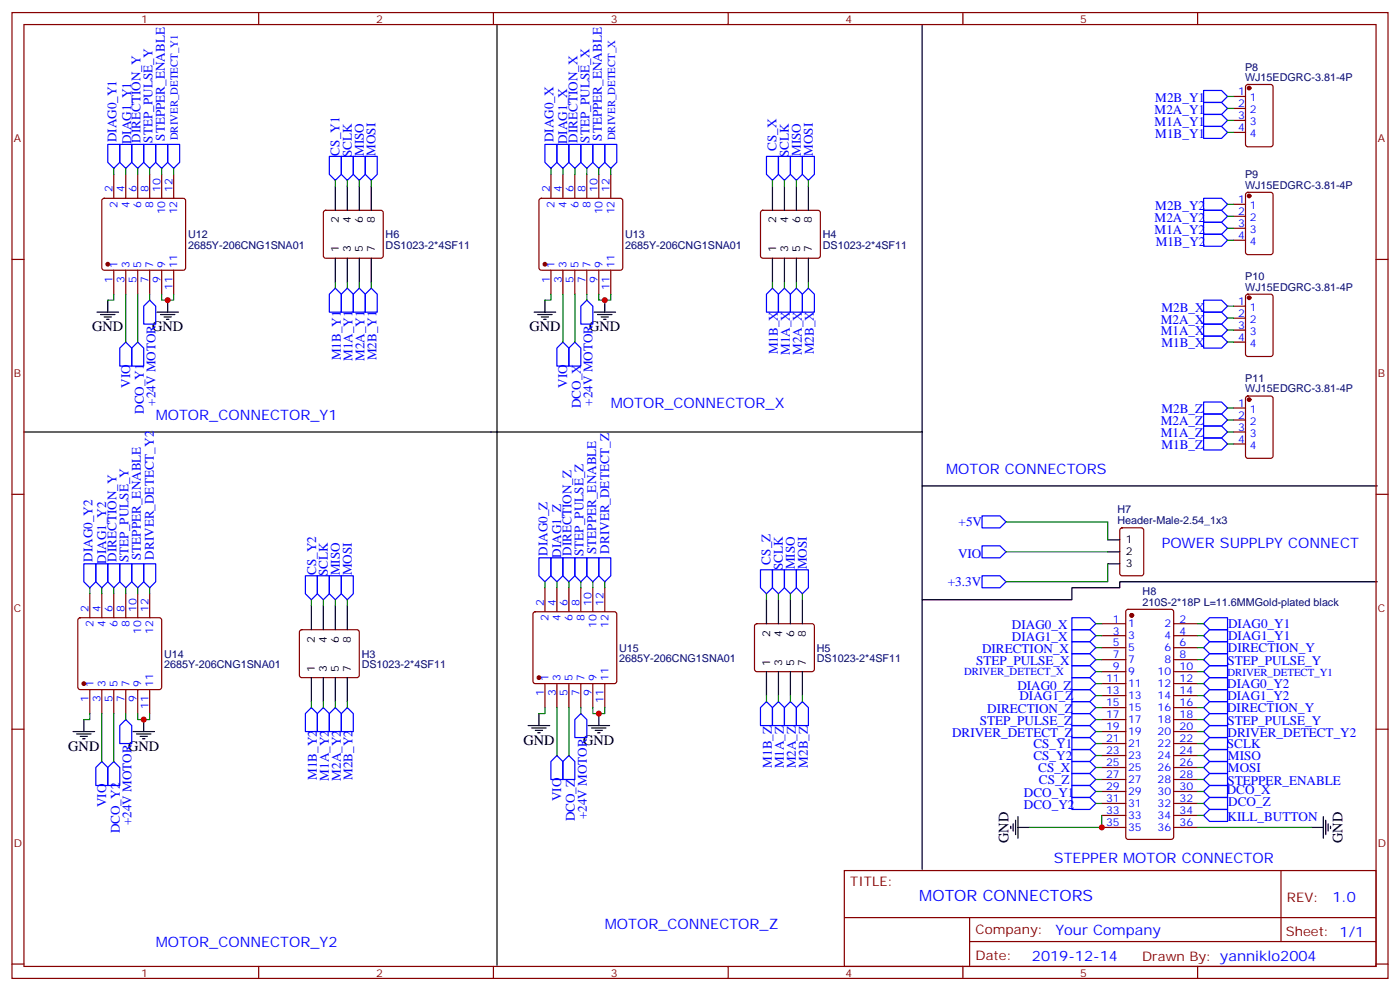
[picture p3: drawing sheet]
<svg xmlns="http://www.w3.org/2000/svg" width="412mm" height="292mm" viewBox="0 0 412 292" stroke-linecap="round" stroke-linejoin="round" font-family="sans-serif">
<g fill="none" stroke="#000" stroke-width=".35">
<path d="M146.4 7.2v277M271.6 7.2v120h-264.5M98.8 54.9v7M102.3 54.9v7M105.8 54.9v7M109.4 54.9v7M227.5 54.9v7M231.1 54.9v7M234.6 54.9v7M238.1 54.9v7M98.8 76v7.1M102.3 76v7.1"/>
<path d="M105.8 76v7.1M109.4 76v7.1M227.5 76v7.1M231.1 76v7.1M234.6 76v7.1M238.1 76v7.1M28.6 91.9h6.3M29.6 92.6h4.3M30.7 93.3h2.1M31.4 94h.7M31.7 88.4v3.5M46.2 91.9h6.4"/>
<path d="M47.3 92.6h4.2M48.3 93.3h2.1M49 94h.7M49.4 88.4v3.5M157.3 91.9h6.4M158.4 92.6h4.2M159.5 93.3h2.1M160.2 94h.7M160.5 88.4v3.5M175 91.9h6.3M176 92.6h4.3M177.1 93.3h2.1"/>
<path d="M177.8 94h.7M178.2 88.4v3.5M271.6 127.2v128.7M271.6 143.1h134.1M326.3 158.9h3.5M91.7 178.3v7.1M95.2 178.3v7.1M98.8 178.3v7.1M102.3 178.3v7.1M225.8 176.6v7M229.3 176.6v7M232.8 176.6v7"/>
<path d="M236.4 176.6v7M326.3 166h3.5M326.3 162.5h3.5M405.7 171.3h-75.9v1.7h-14.1v3.6h-44.1M91.7 199.5v7.1M95.2 199.5v7.1M98.8 199.5v7.1M102.3 199.5v7.1M225.8 197.7v7.1M229.3 197.7v7.1M232.8 197.7v7.1M236.4 197.7v7.1"/>
<path d="M21.5 215.4h6.4M22.6 216.1h4.2M23.6 216.8h2.2M24.3 217.5h.7M24.7 211.8v3.6M39.2 215.4h6.3M40.2 216.1h4.2M41.3 216.8h2.1M42 217.5h.7M42.3 211.8v3.6M155.6 213.6h6.3M156.6 214.3h4.3"/>
<path d="M157.7 215h2.1M158.4 215.7h.7M158.7 210.1v3.5M173.2 213.6h6.4M174.3 214.3h4.2M175.3 215h2.1M176 215.7h.7M176.4 210.1v3.5M297.7 243.2v.7M298.4 242.5v2.2M299.2 241.5v4.2M299.9 243.6h3.5"/>
<path d="M299.9 240.4v6.4M386.3 243.6h3.5M389.8 240.4v6.4M390.5 241.5v4.2M391.2 242.5v2.2M391.9 243.2v.7"/>
</g>
<g fill="none" stroke="#870000" stroke-width=".35">
<path d="M3.5 3.7h405.4v284.3h-405.4zM7.1 7.2h398.2v277.3h-398.2zM76.2 3.7v3.5M145.3 3.7v3.5M214.5 3.7v3.5M283.6 3.7v3.5M352.8 3.7v3.5M363.4 28.4h3.5M363.4 31.9h3.5M363.4 35.5h3.5M363.4 39h3.5M367.1 25.1l.5-.2h6.7l.6 .4 .1 17.2-.5 .7h-6.9l-.7-.4v-17.2z"/>
<path d="M30.2 58.6l.5-.2h23.3l.5 .2 .2 .5v19.7l-.3 .5-.4 .3h-23.3l-.5-.3-.2-.5v-19.7zM33.5 51.3v7.1M37 51.3v7.1M40.6 51.3v7.1M44.1 51.3v7.1M47.6 51.3v7.1M51.2 51.3v7.1M159 58.6l.5-.2h23.2l.5 .2 .2 .5v19.7l-.2 .5-.5 .3h-23.2l-.5-.3-.3-.5v-19.7zM162.3 51.3v7.1M165.8 51.3v7.1M169.3 51.3v7.1M172.9 51.3v7.1"/>
<path d="M176.4 51.3v7.1M179.9 51.3v7.1M367.1 56.8l.5-.2h6.7l.6 .5 .1 17.2-.5 .6-6.9 .1-.7-.5v-17.2zM3.5 76.4h3.6M33.5 79.6v7M37 79.6v7M40.6 79.6v7M44.1 79.6v7M47.6 79.6v7M51.2 79.6v7M95.5 62.1l.5-.2h16.2l.5 .2 .2 .5v12.7l-.2 .5-.5 .2h-16.2l-.5-.2-.3-.5v-12.7zM162.3 79.6v7"/>
<path d="M165.8 79.6v7M169.3 79.6v7M172.9 79.6v7M176.4 79.6v7M179.9 79.6v7M224.2 62.1l.5-.2h16.2l.5 .2 .3 .5v12.7l-.3 .5-.5 .2h-16.2l-.5-.2-.2-.5v-12.7zM363.4 60.1h3.5M363.4 63.7h3.5M363.4 67.2h3.5M363.4 70.7h3.5M405.3 76.4h3.6M363.4 90.1h3.5"/>
<path d="M363.4 93.7h3.5M363.4 97.2h3.5M367.1 86.8l.5-.2h6.7l.6 .4 .1 17.2-.5 .7-6.9 .1-.7-.5v-17.2zM363.4 100.7h3.5M367.1 116.8l.5-.2h6.7l.6 .4 .1 17.2-.5 .7h-6.9l-.7-.4v-17.2zM363.4 120.1h3.5M363.4 123.6h3.5M363.4 127.2h3.5M363.4 130.7h3.5M3.5 145.5h3.6M330.1 155.6l.5-.2h5.6l.6 .4 .1 13-.5 .7h-5.8l-.7-.5-.1-12.9zM405.3 145.5h3.6"/>
<path d="M26.5 174.8v7.1M30 174.8v7.1M33.5 174.8v7.1M37 174.8v7.1M40.6 174.8v7.1M44.1 174.8v7.1M160.5 173v7.1M164 173v7.1M167.6 173v7.1M171.1 173v7.1M174.6 173v7.1M178.2 173v7.1"/>
<path d="M331.8 179.6l.5-.2h12.7l.5 .2 .2 .5v66.3l-.2 .5-.5 .2h-12.7l-.5-.2-.2-.5v-66.3zM23.2 182.1l.4-.2h23.3l.5 .2 .2 .5v19.7l-.2 .5-.5 .2h-23.3l-.5-.2-.2-.5v-19.7zM88.4 185.6l.5-.2h16.2l.5 .2 .2 .5v12.7l-.2 .5-.5 .2h-16.2l-.5-.2-.2-.5v-12.7zM157.2 180.3l.5-.2h23.3l.5 .2 .2 .5v19.8l-.3 .5-.4 .2h-23.3l-.5-.3-.2-.4v-19.8zM222.5 183.8l.5-.2h16.2l.5 .2 .2 .5v12.7l-.2 .5-.5 .2h-16.2l-.5-.2-.3-.5v-12.7zM324.6 183.6h7M324.6 187.1h7M324.6 190.7h7M324.6 194.2h7M324.6 197.7h7M345.7 183.6h7.1M345.7 187.1h7.1"/>
<path d="M345.7 190.7h7.1M345.7 194.2h7.1M345.7 197.7h7.1M3.5 214.7h3.6M26.5 203v7.1M30 203v7.1M33.5 203v7.1M37 203v7.1M40.6 203v7.1M44.1 203v7.1M160.5 201.3v7M164 201.3v7"/>
<path d="M167.6 201.3v7M171.1 201.3v7M174.6 201.3v7M178.2 201.3v7M324.6 201.3h7M324.6 204.8h7M324.6 208.3h7M324.6 211.8h7M324.6 215.4h7M324.6 218.9h7M345.7 201.3h7.1M345.7 204.8h7.1"/>
<path d="M345.7 208.3h7.1M345.7 211.8h7.1M345.7 215.4h7.1M345.7 218.9h7.1M405.3 214.7h3.6M324.6 222.4h7M324.6 226h7M324.6 229.5h7M324.6 233h7M324.6 236.5h7M345.7 222.4h7.1M345.7 226h7.1"/>
<path d="M345.7 229.5h7.1M345.7 233h7.1M345.7 236.5h7.1M248.7 256.3h156.6v28.2h-156.6zM324.6 240.1h7M324.6 243.6h7M345.7 240.1h7.1M345.7 243.6h7.1M377.3 256.3v20.9M248.7 270.1h156.5M285.6 277.2h119.6M285.6 270.1v14.2"/>
<path d="M3.5 283.8h3.6M76.2 284.5v3.5M145.3 284.5v3.5M214.5 284.5v3.5M283.6 284.5v3.5M352.8 284.5v3.5M405.3 283.8h3.6"/>
</g>
<g fill="#870000" stroke="#870000" stroke-width=".35">
<circle cx="158.7" cy="199.5" r=".53"/>
<circle cx="24.7" cy="201.3" r=".53"/>
<circle cx="160.5" cy="77.8" r=".53"/>
<circle cx="31.7" cy="77.8" r=".53"/>
<circle cx="367.9" cy="117.7" r=".53"/>
<circle cx="367.9" cy="87.7" r=".53"/>
<circle cx="367.9" cy="57.7" r=".53"/>
<circle cx="367.9" cy="25.9" r=".53"/>
<circle cx="333.4" cy="181.2" r=".53"/>
</g>
<g fill="none" stroke="#00f" stroke-width=".35">
<path d="M354.5 26.6h5.3l1.8 1.8-1.8 1.8h-5.3zM354.5 30.2h5.3l1.8 1.7-1.8 1.8h-5.3zM354.5 33.7h5.3l1.8 1.8-1.8 1.7h-5.3zM354.5 37.2h5.3l1.8 1.8-1.8 1.7h-5.3zM31.7 42.5h3.6v5.3l-1.8 1.8-1.8-1.8zM35.3 42.5h3.5v5.3l-1.8 1.8-1.7-1.8zM38.8 42.5h3.5v5.3l-1.7 1.8-1.8-1.8zM42.3 42.5h3.6v5.3l-1.8 1.8-1.8-1.8zM45.9 42.5h3.5v5.3l-1.8 1.8-1.7-1.8zM49.4 42.5h3.5v5.3l-1.7 1.8-1.8-1.8zM97 46h3.5v5.3l-1.7 1.8-1.8-1.8zM100.5 46h3.6v5.3l-1.8 1.8-1.8-1.8z"/>
<path d="M104.1 46h3.5v5.3l-1.8 1.8-1.7-1.8zM107.6 46h3.5v5.3l-1.7 1.8-1.8-1.8zM160.5 42.5h3.5v5.3l-1.7 1.8-1.8-1.8zM164 42.5h3.6v5.3l-1.8 1.8-1.8-1.8zM167.6 42.5h3.5v5.3l-1.8 1.8-1.7-1.8zM171.1 42.5h3.5v5.3l-1.7 1.8-1.8-1.8zM174.6 42.5h3.6v5.3l-1.8 1.8-1.8-1.8zM178.2 42.5h3.5v5.3l-1.8 1.8-1.7-1.8zM225.8 46h3.5v5.3l-1.8 1.8-1.7-1.8zM229.3 46h3.5v5.3l-1.7 1.8-1.8-1.8zM232.8 46h3.6v5.3l-1.8 1.8-1.8-1.8zM236.4 46h3.5v5.3l-1.8 1.8-1.7-1.8z"/>
<path d="M354.5 58.4h5.3l1.8 1.7-1.8 1.8h-5.3zM354.5 69h5.3l1.8 1.7-1.8 1.8h-5.3zM354.5 65.4h5.3l1.8 1.8-1.8 1.8h-5.3zM354.5 61.9h5.3l1.8 1.8-1.8 1.7h-5.3zM44.1 88.4l1.8 1.7v5.3h-3.6v-5.3zM98.8 84.8l1.7 1.8v5.3h-3.5v-5.3zM102.3 84.8l1.8 1.8v5.3h-3.6v-5.3zM105.8 84.8l1.8 1.8v5.3h-3.5v-5.3zM109.4 84.8l1.7 1.8v5.3h-3.5v-5.3zM172.9 88.4l1.7 1.7v5.3h-3.5v-5.3zM227.5 84.8l1.8 1.8v5.3h-3.5v-5.3zM231.1 84.8l1.7 1.8v5.3h-3.5v-5.3z"/>
<path d="M234.6 84.8l1.8 1.8v5.3h-3.6v-5.3zM238.1 84.8l1.8 1.8v5.3h-3.5v-5.3zM354.5 99h5.3l1.8 1.7-1.8 1.8h-5.3zM354.5 95.4h5.3l1.8 1.8-1.8 1.8h-5.3zM354.5 91.9h5.3l1.8 1.8-1.8 1.7h-5.3zM354.5 88.4h5.3l1.8 1.7-1.8 1.8h-5.3zM37 100.7l1.8 1.8v5.3h-3.5v-5.3zM38.8 102.5l1.8-1.8 1.7 1.8v5.3h-3.5zM165.8 100.7l1.8 1.8v5.3h-3.6v-5.3zM169.3 100.7l1.8 1.8v5.3h-3.5v-5.3zM354.5 118.4h5.3l1.8 1.7-1.8 1.8h-5.3zM354.5 121.9h5.3l1.8 1.7-1.8 1.8h-5.3z"/>
<path d="M354.5 125.4h5.3l1.8 1.8-1.8 1.7h-5.3zM354.5 128.9h5.3l1.8 1.8-1.8 1.8h-5.3zM289.3 151.9h5.3l1.7 1.7-1.7 1.8h-5.3zM24.7 166h3.5v5.3l-1.7 1.7-1.8-1.7zM28.2 166h3.5v5.3l-1.7 1.7-1.8-1.7zM31.7 166h3.6v5.3l-1.8 1.7-1.8-1.7zM35.3 166h3.5v5.3l-1.8 1.7-1.7-1.7zM38.8 166h3.5v5.3l-1.7 1.7-1.8-1.7zM42.3 166h3.6v5.3l-1.8 1.7-1.8-1.7zM90 169.5h3.5v5.3l-1.8 1.8-1.7-1.8zM93.5 169.5h3.5v5.3l-1.8 1.8-1.7-1.8zM97 169.5h3.5v5.3l-1.7 1.8-1.8-1.8z"/>
<path d="M100.5 169.5h3.6v5.3l-1.8 1.8-1.8-1.8zM158.7 164.2h3.6v5.3l-1.8 1.8-1.8-1.8zM162.3 164.2h3.5v5.3l-1.8 1.8-1.7-1.8zM165.8 164.2h3.5v5.3l-1.7 1.8-1.8-1.8zM169.3 164.2h3.6v5.3l-1.8 1.8-1.8-1.8zM172.9 164.2h3.5v5.3l-1.8 1.8-1.7-1.8zM176.4 164.2h3.5v5.3l-1.7 1.8-1.8-1.8zM224 167.7h3.5v5.3l-1.7 1.8-1.8-1.8zM227.5 167.7h3.6v5.3l-1.8 1.8-1.8-1.8zM231.1 167.7h3.5v5.3l-1.8 1.8-1.7-1.8zM234.6 167.7h3.5v5.3l-1.7 1.8-1.8-1.8zM289.3 160.7h5.3l1.7 1.8-1.7 1.7h-5.3z"/>
<path d="M289.3 169.5h5.3l1.7 1.8-1.7 1.7h-5.3zM315.7 181.9h5.3l1.8 1.7-1.8 1.8h-5.3zM315.7 188.9h5.3l1.8 1.8-1.8 1.7h-5.3zM315.7 185.4h5.3l1.8 1.7-1.8 1.8h-5.3zM315.7 192.4h5.3l1.8 1.8-1.8 1.8h-5.3zM315.7 196h5.3l1.8 1.7-1.8 1.8h-5.3zM315.7 199.5h5.3l1.8 1.8-1.8 1.7h-5.3zM354.5 183.6l1.8-1.7h5.3v3.5h-5.3zM354.5 190.7l1.8-1.8h5.3v3.5h-5.3zM354.5 194.2l1.8-1.8h5.3v3.6h-5.3zM354.5 187.1l1.8-1.7h5.3v3.5h-5.3zM354.5 197.7l1.8-1.7h5.3v3.5h-5.3z"/>
<path d="M35.3 213.6l1.7-1.8 1.8 1.8v5.3h-3.5zM91.7 208.3l1.8 1.8v5.3h-3.5v-5.3zM95.2 208.3l1.8 1.8v5.3h-3.5v-5.3zM98.8 208.3l1.7 1.8v5.3h-3.5v-5.3zM102.3 208.3l1.8 1.8v5.3h-3.6v-5.3zM171.1 210.1l1.8 1.7v5.3h-3.6v-5.3zM225.8 206.6l1.7 1.7v5.3h-3.5v-5.3zM229.3 206.6l1.8 1.7v5.3h-3.6v-5.3zM232.8 206.6l1.8 1.7v5.3h-3.5v-5.3zM236.4 206.6l1.7 1.7v5.3h-3.5v-5.3zM315.7 203h5.3l1.8 1.8-1.8 1.8h-5.3zM315.7 206.6h5.3l1.8 1.7-1.8 1.8h-5.3z"/>
<path d="M315.7 210.1h5.3l1.8 1.7-1.8 1.8h-5.3zM315.7 213.6h5.3l1.8 1.8-1.8 1.7h-5.3zM315.7 217.1h5.3l1.8 1.8-1.8 1.8h-5.3zM354.5 201.3l1.8-1.8h5.3v3.5h-5.3zM354.5 204.8l1.8-1.8h5.3v3.6h-5.3zM354.5 208.3l1.8-1.7h5.3v3.5h-5.3zM354.5 211.8l1.8-1.7h5.3v3.5h-5.3zM354.5 215.4l1.8-1.8h5.3v3.5h-5.3zM354.5 218.9l1.8-1.8h5.3v3.6h-5.3zM30 224.2l1.7 1.8v5.2h-3.5v-5.2zM33.5 224.2l1.8 1.8v5.2h-3.6v-5.2zM164 222.4l1.8 1.8v5.3h-3.5v-5.3z"/>
<path d="M167.6 222.4l1.7 1.8v5.3h-3.5v-5.3zM315.7 220.7h5.3l1.8 1.7-1.8 1.8h-5.3zM315.7 224.2h5.3l1.8 1.8-1.8 1.7h-5.3zM315.7 227.7h5.3l1.8 1.8-1.8 1.7h-5.3zM315.7 231.2h5.3l1.8 1.8-1.8 1.8h-5.3zM315.7 234.8h5.3l1.8 1.7-1.8 1.8h-5.3zM354.5 229.5l1.8-1.8h5.3v3.5h-5.3zM354.5 222.4l1.8-1.7h5.3v3.5h-5.3zM354.5 226l1.8-1.8h5.3v3.5h-5.3zM354.5 233l1.8-1.8h5.3v3.6h-5.3zM354.5 236.5l1.8-1.7h5.3v3.5h-5.3zM354.5 240.1l1.8-1.8h5.3v3.5h-5.3z"/>
</g>
<g fill="none" stroke="#008700" stroke-width=".35">
<path d="M361.6 35.5h1.8M361.6 39h1.8M361.6 28.4h1.8M361.6 31.9h1.8M33.5 49.6v1.7M37 49.6v1.7M40.6 49.6v1.7M44.1 49.6v1.7M47.6 49.6v1.7M51.2 49.6v1.7M98.8 53.1v1.8M102.3 53.1v1.8"/>
<path d="M105.8 53.1v1.8M109.4 53.1v1.8M162.3 49.6v1.7M165.8 49.6v1.7M169.3 49.6v1.7M172.9 49.6v1.7M176.4 49.6v1.7M179.9 49.6v1.7M227.5 53.1v1.8M231.1 53.1v1.8M234.6 53.1v1.8M238.1 53.1v1.8"/>
<path d="M361.6 67.2h1.8M361.6 70.7h1.8M361.6 60.1h1.8M361.6 63.7h1.8M33.5 86.6v1.8h-1.8M37 86.6v14.1M40.6 86.6v14.1M44.1 86.6v1.8M47.6 86.6v1.8h3.6v-1.8M98.8 83.1v1.7M102.3 83.1v1.7M105.8 83.1v1.7"/>
<path d="M109.4 83.1v1.7M162.3 86.6v1.8h-1.8M165.8 86.6v14.1M169.3 86.6v14.1M172.9 86.6v1.8M176.4 86.6v1.8h3.5v-1.8M227.5 83.1v1.7M231.1 83.1v1.7M234.6 83.1v1.7M238.1 83.1v1.7M361.6 97.2h1.8M361.6 90.1h1.8"/>
<path d="M361.6 93.7h1.8M361.6 100.7h1.8M361.6 127.2h1.8M361.6 130.7h1.8M361.6 120.1h1.8M361.6 123.6h1.8M296.3 153.6h30v5.3M26.5 173v1.8M30 173v1.8M33.5 173v1.8M37 173v1.8M40.6 173v1.8"/>
<path d="M44.1 173v1.8M91.7 176.6v1.7M95.2 176.6v1.7M98.8 176.6v1.7M102.3 176.6v1.7M160.5 171.3v1.7M164 171.3v1.7M167.6 171.3v1.7M171.1 171.3v1.7M174.6 171.3v1.7M178.2 171.3v1.7M225.8 174.8v1.8"/>
<path d="M229.3 174.8v1.8M232.8 174.8v1.8M236.4 174.8v1.8M296.3 162.5h30M326.3 166v5.3h-30M322.8 187.1h1.8M322.8 194.2h1.8M322.8 190.7h1.8M322.8 183.6h1.8M322.8 197.7h1.8M352.8 187.1h1.7M352.8 194.2h1.7"/>
<path d="M352.8 190.7h1.7M352.8 183.6h1.7M352.8 197.7h1.7M26.5 210.1v1.7h-1.8M30 210.1v14.1M33.5 210.1v14.1M37 210.1v1.7M40.6 210.1v1.7h3.5v-1.7M91.7 206.6v1.7M95.2 206.6v1.7M98.8 206.6v1.7M102.3 206.6v1.7"/>
<path d="M160.5 208.3v1.8h-1.8M164 208.3v14.1M167.6 208.3v14.1M171.1 208.3v1.8M174.6 208.3v1.8h3.6v-1.8M225.8 204.8v1.8M229.3 204.8v1.8M232.8 204.8v1.8M236.4 204.8v1.8M322.8 201.3h1.8M322.8 204.8h1.8M322.8 208.3h1.8"/>
<path d="M322.8 211.8h1.8M322.8 215.4h1.8M322.8 218.9h1.8M352.8 201.3h1.7M352.8 204.8h1.7M352.8 208.3h1.7M352.8 211.8h1.7M352.8 215.4h1.7M352.8 218.9h1.7M322.8 222.4h1.8M322.8 226h1.8M322.8 229.5h1.8"/>
<path d="M322.8 233h1.8M322.8 236.5h1.8M352.8 222.4h1.7M352.8 226h1.7M352.8 229.5h1.7M352.8 233h1.7M352.8 236.5h1.7M324.6 240.1v3.5h-21.2M352.8 243.6h33.5M352.8 240.1h1.7"/>
</g>
<g fill="#c00">
<circle cx="324.6" cy="243.6" r=".88"/>
<circle cx="42.3" cy="211.8" r=".88"/>
<circle cx="49.4" cy="88.4" r=".88"/>
<circle cx="178.2" cy="88.4" r=".88"/>
<circle cx="176.4" cy="210.1" r=".88"/>
</g>
<text font-size="4.6" fill="#00f" x="270.8" y="265.3">MOTOR CONNECTORS</text>
<g font-size="4.2">
<text x="27.2" y="97.5">GND</text>
<text x="44.8" y="97.5">GND</text>
<text x="155.9" y="97.5">GND</text>
<text x="173.6" y="97.5">GND</text>
<text x="20.1" y="221">GND</text>
<text x="37.7" y="221">GND</text>
<text x="154.2" y="219.3">GND</text>
<text x="171.8" y="219.3">GND</text>
<text x="297" y="248.2" transform="rotate(-90 297 248.2)">GND</text>
<text x="395.5" y="248.2" transform="rotate(-90 395.5 248.2)">GND</text>
</g>
<g font-size="4.2" fill="#00f">
<text x="45.9" y="123.6">MOTOR_CONNECTOR_Y1</text>
<text x="179.9" y="120.1">MOTOR_CONNECTOR_X</text>
<text x="278.7" y="139.5">MOTOR CONNECTORS</text>
<text x="342.2" y="161.4">POWER SUPPLPY CONNECT</text>
<text x="310.4" y="254.2">STEPPER MOTOR CONNECTOR</text>
<text x="392.5" y="265.6">1.0</text>
<text x="178.2" y="273.6">MOTOR_CONNECTOR_Z</text>
<text x="310.9" y="275.1">Your Company</text>
<text x="45.9" y="278.9">MOTOR_CONNECTOR_Y2</text>
<text x="304" y="282.9">2019-12-14</text>
</g>
<g font-size="3.9" fill="#00f">
<text x="340.3" y="30">M2B_Y1</text>
<text x="340.1" y="33.5">M2A_Y1</text>
<text x="34.3" y="41.9" transform="rotate(-90 34.3 41.9)">DIAG0_Y1</text>
<text x="41.4" y="42" transform="rotate(-90 41.4 42)">DIRECTION_Y</text>
<text x="44.9" y="42" transform="rotate(-90 44.9 42)">STEP_PULSE_Y</text>
<text x="48.6" y="41.4" transform="rotate(-90 48.6 41.4)">STEPPER_ENABLE</text>
<text x="163" y="41.9" transform="rotate(-90 163 41.9)">DIAG0_X</text>
<text x="170.1" y="42" transform="rotate(-90 170.1 42)">DIRECTION_X</text>
<text x="173.7" y="42" transform="rotate(-90 173.7 42)">STEP_PULSE_X</text>
<text x="177.3" y="41.4" transform="rotate(-90 177.3 41.4)">STEPPER_ENABLE</text>
<text x="340.1" y="37">M1A_Y1</text>
<text x="340.3" y="40.6">M1B_Y1</text>
<text x="38.6" y="42.5" transform="rotate(-90 38.6 42.5)">DIAG1_Y1</text>
<text x="100" y="45.8" transform="rotate(-90 100 45.8)">CS_Y1</text>
<text x="103.6" y="46.2" transform="rotate(-90 103.6 46.2)">SCLK</text>
<text x="107.1" y="45.9" transform="rotate(-90 107.1 45.9)">MISO</text>
<text x="110.7" y="45.9" transform="rotate(-90 110.7 45.9)">MOSI</text>
<text x="167.1" y="42.5" transform="rotate(-90 167.1 42.5)">DIAG1_X</text>
<text x="228.8" y="44.5" transform="rotate(-90 228.8 44.5)">CS_X</text>
<text x="232.4" y="46.2" transform="rotate(-90 232.4 46.2)">SCLK</text>
<text x="235.9" y="45.9" transform="rotate(-90 235.9 45.9)">MISO</text>
<text x="239.4" y="45.9" transform="rotate(-90 239.4 45.9)">MOSI</text>
<text x="340.1" y="65.3">M2A_Y2</text>
<text x="340.3" y="61.7">M2B_Y2</text>
<text x="340.1" y="68.8">M1A_Y2</text>
<text x="340.4" y="72.5">M1B_Y2</text>
<text x="341.9" y="95.2">M2A_X</text>
<text x="342.1" y="91.7">M2B_X</text>
<text x="341.9" y="98.8">M1A_X</text>
<text x="100.4" y="106.1" transform="rotate(-90 100.4 106.1)">M1B_Y1</text>
<text x="103.9" y="106.3" transform="rotate(-90 103.9 106.3)">M1A_Y1</text>
<text x="107.4" y="106.3" transform="rotate(-90 107.4 106.3)">M2A_Y1</text>
<text x="110.9" y="106.1" transform="rotate(-90 110.9 106.1)">M2B_Y1</text>
<text x="229.1" y="104.3" transform="rotate(-90 229.1 104.3)">M1B_X</text>
<text x="232.6" y="104.5" transform="rotate(-90 232.6 104.5)">M1A_X</text>
<text x="236.2" y="104.5" transform="rotate(-90 236.2 104.5)">M2A_X</text>
<text x="239.7" y="104.3" transform="rotate(-90 239.7 104.3)">M2B_X</text>
<text x="342.1" y="102.3">M1B_X</text>
<text x="38.3" y="114.1" transform="rotate(-90 38.3 114.1)">VIO</text>
<text x="45.8" y="119.5" transform="rotate(-90 45.8 119.5)">+24V MOTOR</text>
<text x="167.1" y="114.1" transform="rotate(-90 167.1 114.1)">VIO</text>
<text x="174.6" y="119.5" transform="rotate(-90 174.6 119.5)">+24V MOTOR</text>
<text x="42.3" y="121.9" transform="rotate(-90 42.3 121.9)">DCO_Y1</text>
<text x="171.1" y="120.1" transform="rotate(-90 171.1 120.1)">DCO_X</text>
<text x="341.9" y="125.2">M2A_Z</text>
<text x="342.1" y="121.7">M2B_Z</text>
<text x="341.9" y="128.8">M1A_Z</text>
<text x="342.1" y="132.3">M1B_Z</text>
<text x="282.4" y="154.9">+5V</text>
<text x="27.2" y="165.4" transform="rotate(-90 27.2 165.4)">DIAG0_Y2</text>
<text x="31.2" y="166" transform="rotate(-90 31.2 166)">DIAG1_Y2</text>
<text x="34.3" y="165.4" transform="rotate(-90 34.3 165.4)">DIRECTION_Y</text>
<text x="37.8" y="165.4" transform="rotate(-90 37.8 165.4)">STEP_PULSE_Y</text>
<text x="41.5" y="164.9" transform="rotate(-90 41.5 164.9)">STEPPER_ENABLE</text>
<text x="45.4" y="164.8" transform="rotate(-90 45.4 164.8)">DRIVER_DETECT_Y2</text>
<text x="161.3" y="163.6" transform="rotate(-90 161.3 163.6)">DIAG0_Z</text>
<text x="165.3" y="164.2" transform="rotate(-90 165.3 164.2)">DIAG1_Z</text>
<text x="168.4" y="163.7" transform="rotate(-90 168.4 163.7)">DIRECTION_Z</text>
<text x="171.9" y="163.7" transform="rotate(-90 171.9 163.7)">STEP_PULSE_Z</text>
<text x="175.6" y="163.1" transform="rotate(-90 175.6 163.1)">STEPPER_ENABLE</text>
<text x="179.4" y="163" transform="rotate(-90 179.4 163)">DRIVER_DETECT_Z</text>
<text x="227" y="166.2" transform="rotate(-90 227 166.2)">CS_Z</text>
<text x="230.6" y="167.9" transform="rotate(-90 230.6 167.9)">SCLK</text>
<text x="234.1" y="167.6" transform="rotate(-90 234.1 167.6)">MISO</text>
<text x="237.7" y="167.6" transform="rotate(-90 237.7 167.6)">MOSI</text>
<text x="282.2" y="164.2">VIO</text>
<text x="93.1" y="169.3" transform="rotate(-90 93.1 169.3)">CS_Y2</text>
<text x="96.5" y="169.7" transform="rotate(-90 96.5 169.7)">SCLK</text>
<text x="100.1" y="169.4" transform="rotate(-90 100.1 169.4)">MISO</text>
<text x="103.6" y="169.4" transform="rotate(-90 103.6 169.4)">MOSI</text>
<text x="279.2" y="172.6">+3.3V</text>
<text x="298.1" y="185.3">DIAG0_X</text>
<text x="361.8" y="184.8">DIAG0_Y1</text>
<text x="298.1" y="188.8">DIAG1_X</text>
<text x="361.7" y="191.9">DIRECTION_Y</text>
<text x="361.8" y="188.3">DIAG1_Y1</text>
<text x="287.5" y="195.8">STEP_PULSE_X</text>
<text x="289.3" y="192.3">DIRECTION_X</text>
<text x="361.6" y="195.8">STEP_PULSE_Y</text>
<text x="299.7" y="203">DIAG0_Z</text>
<text x="361.5" y="202.5">DIAG0_Y2</text>
<text x="300.3" y="206.1">DIAG1_Z</text>
<text x="361.5" y="209.6">DIRECTION_Y</text>
<text x="361.5" y="206">DIAG1_Y2</text>
<text x="288.6" y="213.6">STEP_PULSE_Z</text>
<text x="290.8" y="210">DIRECTION_Z</text>
<text x="361.6" y="213.4">STEP_PULSE_Y</text>
<text x="280.5" y="217">DRIVER_DETECT_Z</text>
<text x="304.4" y="220.1">CS_Y1</text>
<text x="361.4" y="220.2">SCLK</text>
<text x="361.6" y="217">DRIVER_DETECT_Y2</text>
<text x="227.4" y="226" transform="rotate(-90 227.4 226)">M1B_Z</text>
<text x="230.9" y="226.2" transform="rotate(-90 230.9 226.2)">M1A_Z</text>
<text x="234.4" y="226.2" transform="rotate(-90 234.4 226.2)">M2A_Z</text>
<text x="237.9" y="226" transform="rotate(-90 237.9 226)">M2B_Z</text>
<text x="304.4" y="223.7">CS_Y2</text>
<text x="305.8" y="227.3">CS_X</text>
<text x="361.7" y="223.7">MISO</text>
<text x="361.7" y="227.2">MOSI</text>
<text x="93.3" y="229.6" transform="rotate(-90 93.3 229.6)">M1B_Y2</text>
<text x="96.8" y="229.8" transform="rotate(-90 96.8 229.8)">M1A_Y2</text>
<text x="100.4" y="229.8" transform="rotate(-90 100.4 229.8)">M2A_Y2</text>
<text x="103.9" y="229.6" transform="rotate(-90 103.9 229.6)">M2B_Y2</text>
<text x="306" y="230.8">CS_Z</text>
<text x="361.4" y="233.9">DCO_X</text>
<text x="361.6" y="231.1">STEPPER_ENABLE</text>
<text x="31.3" y="237.6" transform="rotate(-90 31.3 237.6)">VIO</text>
<text x="165.3" y="235.9" transform="rotate(-90 165.3 235.9)">VIO</text>
<text x="301.6" y="234.8">DCO_Y1</text>
<text x="301.6" y="238.3">DCO_Y2</text>
<text x="361.8" y="237.2">DCO_Z</text>
<text x="35.3" y="245.4" transform="rotate(-90 35.3 245.4)">DCO_Y2</text>
<text x="38.8" y="243" transform="rotate(-90 38.8 243)">+24V MOTOR</text>
<text x="169.3" y="241.8" transform="rotate(-90 169.3 241.8)">DCO_Z</text>
<text x="172.8" y="241.2" transform="rotate(-90 172.8 241.2)">+24V MOTOR</text>
<text x="361.6" y="241.6">KILL_BUTTON</text>
</g>
<g font-size="3.9" fill="#800">
<text x="250.5" y="260.9">TITLE:</text>
<text x="379.1" y="265.6">REV:</text>
<text x="287.4" y="275.1">Company:</text>
<text x="378.7" y="275.7">Sheet: 1/1</text>
<text x="287.4" y="282.8">Date:</text>
<text x="336.4" y="282.8">Drawn By: yanniklo2004</text>
</g>
<g font-size="3.2" fill="#800">
<text x="41.6" y="6.7">1</text>
<text x="110.8" y="6.7">2</text>
<text x="179.9" y="6.7">3</text>
<text x="249.1" y="6.7">4</text>
<text x="318.2" y="6.7">5</text>
<text x="4.1" y="41.8">A</text>
<text x="405.9" y="41.8">A</text>
<text x="4.1" y="110.9">B</text>
<text x="405.9" y="110.9">B</text>
<text x="4.1" y="180.1">C</text>
<text x="405.9" y="180.1">C</text>
<text x="4.1" y="249.2">D</text>
<text x="405.9" y="249.2">D</text>
<text x="41.6" y="287.5">1</text>
<text x="110.8" y="287.5">2</text>
<text x="179.9" y="287.5">3</text>
<text x="249.1" y="287.5">4</text>
<text x="318.2" y="287.5">5</text>
</g>
<g font-size="3.2" fill="#000080">
<text x="366.7" y="23.8">WJ15EDGRC-3.81-4P</text>
<text x="366.7" y="20.8">P8</text>
<text x="366.7" y="52.5">P9</text>
<text x="366.7" y="55.6">WJ15EDGRC-3.81-4P</text>
<text x="55.4" y="70.1">U12</text>
<text x="113.6" y="70.1">H6</text>
<text x="184.1" y="70.1">U13</text>
<text x="242.4" y="70.1">H4</text>
<text x="55.4" y="73.3">2685Y-206CNG1SNA01</text>
<text x="113.6" y="73.3">DS1023-2*4SF11</text>
<text x="184.1" y="73.3">2685Y-206CNG1SNA01</text>
<text x="242.4" y="73.3">DS1023-2*4SF11</text>
<text x="366.8" y="82.3">P10</text>
<text x="366.8" y="85.5">WJ15EDGRC-3.81-4P</text>
<text x="366.8" y="112.3">P11</text>
<text x="366.8" y="115.5">WJ15EDGRC-3.81-4P</text>
<text x="329.2" y="151.2">H7</text>
<text x="329.2" y="154.3">Header-Male-2.54_1x3</text>
<text x="336.6" y="178.3">210S-2*18P L=11.6MMGold-plated black</text>
<text x="336.6" y="175.2">H8</text>
<text x="182.4" y="191.8">U15</text>
<text x="240.6" y="191.8">H5</text>
<text x="48.3" y="196.8">2685Y-206CNG1SNA01</text>
<text x="48.3" y="193.6">U14</text>
<text x="106.5" y="196.8">DS1023-2*4SF11</text>
<text x="106.5" y="193.6">H3</text>
<text x="182.4" y="195">2685Y-206CNG1SNA01</text>
<text x="240.6" y="195">DS1023-2*4SF11</text>
</g>
<g font-size="3.2" fill="#00f">
<text x="364.7" y="28">1</text>
<text x="368.2" y="29.8">1</text>
<text x="364.7" y="31.6">2</text>
<text x="364.7" y="35.1">3</text>
<text x="368.2" y="33.3">2</text>
<text x="52.4" y="41.3" transform="rotate(-90 52.4 41.3)">DRIVER_DETECT_Y1</text>
<text x="181.2" y="41.3" transform="rotate(-90 181.2 41.3)">DRIVER_DETECT_X</text>
<text x="364.7" y="38.6">4</text>
<text x="368.2" y="36.9">3</text>
<text x="368.2" y="40.4">4</text>
<text x="33.2" y="56.6" transform="rotate(-90 33.2 56.6)">2</text>
<text x="36.7" y="56.6" transform="rotate(-90 36.7 56.6)">4</text>
<text x="40.2" y="56.6" transform="rotate(-90 40.2 56.6)">6</text>
<text x="43.7" y="56.6" transform="rotate(-90 43.7 56.6)">8</text>
<text x="47.3" y="56.6" transform="rotate(-90 47.3 56.6)">10</text>
<text x="50.8" y="56.6" transform="rotate(-90 50.8 56.6)">12</text>
<text x="161.9" y="56.6" transform="rotate(-90 161.9 56.6)">2</text>
<text x="165.5" y="56.6" transform="rotate(-90 165.5 56.6)">4</text>
<text x="169" y="56.6" transform="rotate(-90 169 56.6)">6</text>
<text x="172.5" y="56.6" transform="rotate(-90 172.5 56.6)">8</text>
<text x="176" y="56.6" transform="rotate(-90 176 56.6)">10</text>
<text x="179.6" y="56.6" transform="rotate(-90 179.6 56.6)">12</text>
<text x="364.7" y="59.8">1</text>
<text x="34.6" y="61.1" transform="rotate(-90 34.6 61.1)">2</text>
<text x="38.1" y="61.1" transform="rotate(-90 38.1 61.1)">4</text>
<text x="41.6" y="61.1" transform="rotate(-90 41.6 61.1)">6</text>
<text x="45.2" y="61.1" transform="rotate(-90 45.2 61.1)">8</text>
<text x="48.7" y="63.1" transform="rotate(-90 48.7 63.1)">10</text>
<text x="52.2" y="63.1" transform="rotate(-90 52.2 63.1)">12</text>
<text x="163.3" y="61.1" transform="rotate(-90 163.3 61.1)">2</text>
<text x="166.9" y="61.1" transform="rotate(-90 166.9 61.1)">4</text>
<text x="170.4" y="61.1" transform="rotate(-90 170.4 61.1)">6</text>
<text x="173.9" y="61.1" transform="rotate(-90 173.9 61.1)">8</text>
<text x="177.4" y="63.1" transform="rotate(-90 177.4 63.1)">10</text>
<text x="181" y="63.1" transform="rotate(-90 181 63.1)">12</text>
<text x="364.7" y="63.3">2</text>
<text x="368.2" y="61.6">1</text>
<text x="368.2" y="65.1">2</text>
<text x="364.7" y="66.9">3</text>
<text x="364.7" y="70.4">4</text>
<text x="368.2" y="68.6">3</text>
<text x="368.2" y="72.1">4</text>
<text x="33.2" y="83.3" transform="rotate(-90 33.2 83.3)">1</text>
<text x="34.6" y="78.8" transform="rotate(-90 34.6 78.8)">1</text>
<text x="36.7" y="83.3" transform="rotate(-90 36.7 83.3)">3</text>
<text x="38.1" y="78.8" transform="rotate(-90 38.1 78.8)">3</text>
<text x="40.2" y="83.3" transform="rotate(-90 40.2 83.3)">5</text>
<text x="41.6" y="78.8" transform="rotate(-90 41.6 78.8)">5</text>
<text x="43.7" y="83.3" transform="rotate(-90 43.7 83.3)">7</text>
<text x="45.2" y="78.8" transform="rotate(-90 45.2 78.8)">7</text>
<text x="47.3" y="83.3" transform="rotate(-90 47.3 83.3)">9</text>
<text x="48.7" y="78.8" transform="rotate(-90 48.7 78.8)">9</text>
<text x="52.2" y="78.8" transform="rotate(-90 52.2 78.8)">11</text>
<text x="161.9" y="83.3" transform="rotate(-90 161.9 83.3)">1</text>
<text x="163.3" y="78.8" transform="rotate(-90 163.3 78.8)">1</text>
<text x="165.5" y="83.3" transform="rotate(-90 165.5 83.3)">3</text>
<text x="166.9" y="78.8" transform="rotate(-90 166.9 78.8)">3</text>
<text x="169" y="83.3" transform="rotate(-90 169 83.3)">5</text>
<text x="170.4" y="78.8" transform="rotate(-90 170.4 78.8)">5</text>
<text x="172.5" y="83.3" transform="rotate(-90 172.5 83.3)">7</text>
<text x="173.9" y="78.8" transform="rotate(-90 173.9 78.8)">7</text>
<text x="176" y="83.3" transform="rotate(-90 176 83.3)">9</text>
<text x="177.4" y="78.8" transform="rotate(-90 177.4 78.8)">9</text>
<text x="181" y="78.8" transform="rotate(-90 181 78.8)">11</text>
<text x="50.8" y="85.3" transform="rotate(-90 50.8 85.3)">11</text>
<text x="179.6" y="85.3" transform="rotate(-90 179.6 85.3)">11</text>
<text x="364.7" y="89.8">1</text>
<text x="364.7" y="93.3">2</text>
<text x="368.2" y="91.5">1</text>
<text x="368.2" y="95.1">2</text>
<text x="364.7" y="96.8">3</text>
<text x="364.7" y="100.4">4</text>
<text x="368.2" y="98.6">3</text>
<text x="368.2" y="102.1">4</text>
<text x="364.7" y="119.8">1</text>
<text x="364.7" y="123.3">2</text>
<text x="368.2" y="121.5">1</text>
<text x="368.2" y="125.1">2</text>
<text x="364.7" y="126.8">3</text>
<text x="364.7" y="130.4">4</text>
<text x="368.2" y="128.6">3</text>
<text x="368.2" y="132.1">4</text>
<text x="160.2" y="178.3" transform="rotate(-90 160.2 178.3)">2</text>
<text x="163.7" y="178.3" transform="rotate(-90 163.7 178.3)">4</text>
<text x="167.2" y="178.3" transform="rotate(-90 167.2 178.3)">6</text>
<text x="170.7" y="178.3" transform="rotate(-90 170.7 178.3)">8</text>
<text x="174.3" y="178.3" transform="rotate(-90 174.3 178.3)">10</text>
<text x="177.8" y="178.3" transform="rotate(-90 177.8 178.3)">12</text>
<text x="26.1" y="180.1" transform="rotate(-90 26.1 180.1)">2</text>
<text x="27.5" y="184.6" transform="rotate(-90 27.5 184.6)">2</text>
<text x="29.6" y="180.1" transform="rotate(-90 29.6 180.1)">4</text>
<text x="31" y="184.6" transform="rotate(-90 31 184.6)">4</text>
<text x="33.2" y="180.1" transform="rotate(-90 33.2 180.1)">6</text>
<text x="34.6" y="184.6" transform="rotate(-90 34.6 184.6)">6</text>
<text x="36.7" y="180.1" transform="rotate(-90 36.7 180.1)">8</text>
<text x="38.1" y="184.6" transform="rotate(-90 38.1 184.6)">8</text>
<text x="40.2" y="180.1" transform="rotate(-90 40.2 180.1)">10</text>
<text x="43.7" y="180.1" transform="rotate(-90 43.7 180.1)">12</text>
<text x="161.6" y="182.8" transform="rotate(-90 161.6 182.8)">2</text>
<text x="165.1" y="182.8" transform="rotate(-90 165.1 182.8)">4</text>
<text x="168.6" y="182.8" transform="rotate(-90 168.6 182.8)">6</text>
<text x="172.2" y="182.8" transform="rotate(-90 172.2 182.8)">8</text>
<text x="175.7" y="184.8" transform="rotate(-90 175.7 184.8)">10</text>
<text x="179.2" y="184.8" transform="rotate(-90 179.2 184.8)">12</text>
<text x="327.8" y="183.3">1</text>
<text x="332.3" y="184.7">1</text>
<text x="343" y="184.7">2</text>
<text x="347.5" y="183.3">2</text>
<text x="41.6" y="186.6" transform="rotate(-90 41.6 186.6)">10</text>
<text x="45.2" y="186.6" transform="rotate(-90 45.2 186.6)">12</text>
<text x="327.8" y="186.8">3</text>
<text x="327.8" y="190.3">5</text>
<text x="332.3" y="188.2">3</text>
<text x="332.3" y="191.7">5</text>
<text x="343" y="188.2">4</text>
<text x="343" y="191.7">6</text>
<text x="347.5" y="186.8">4</text>
<text x="347.5" y="190.3">6</text>
<text x="327.8" y="193.9">7</text>
<text x="327.8" y="197.4">9</text>
<text x="332.3" y="195.3">7</text>
<text x="343" y="195.3">8</text>
<text x="347.5" y="193.9">8</text>
<text x="347.5" y="197.4">10</text>
<text x="27.5" y="202.3" transform="rotate(-90 27.5 202.3)">1</text>
<text x="31" y="202.3" transform="rotate(-90 31 202.3)">3</text>
<text x="34.6" y="202.3" transform="rotate(-90 34.6 202.3)">5</text>
<text x="38.1" y="202.3" transform="rotate(-90 38.1 202.3)">7</text>
<text x="41.6" y="202.3" transform="rotate(-90 41.6 202.3)">9</text>
<text x="45.2" y="202.3" transform="rotate(-90 45.2 202.3)">11</text>
<text x="161.6" y="200.6" transform="rotate(-90 161.6 200.6)">1</text>
<text x="165.1" y="200.6" transform="rotate(-90 165.1 200.6)">3</text>
<text x="168.6" y="200.6" transform="rotate(-90 168.6 200.6)">5</text>
<text x="172.2" y="200.6" transform="rotate(-90 172.2 200.6)">7</text>
<text x="175.7" y="200.6" transform="rotate(-90 175.7 200.6)">9</text>
<text x="179.2" y="200.6" transform="rotate(-90 179.2 200.6)">11</text>
<text x="284" y="198.8">DRIVER_DETECT_X</text>
<text x="325.8" y="200.9">11</text>
<text x="332.3" y="198.8">9</text>
<text x="332.3" y="202.3">11</text>
<text x="341" y="198.8">10</text>
<text x="341" y="202.3">12</text>
<text x="347.5" y="200.9">12</text>
<text x="361.6" y="198.9">DRIVER_DETECT_Y1</text>
<text x="26.1" y="206.8" transform="rotate(-90 26.1 206.8)">1</text>
<text x="29.6" y="206.8" transform="rotate(-90 29.6 206.8)">3</text>
<text x="33.2" y="206.8" transform="rotate(-90 33.2 206.8)">5</text>
<text x="36.7" y="206.8" transform="rotate(-90 36.7 206.8)">7</text>
<text x="40.2" y="206.8" transform="rotate(-90 40.2 206.8)">9</text>
<text x="43.7" y="208.8" transform="rotate(-90 43.7 208.8)">11</text>
<text x="160.2" y="205" transform="rotate(-90 160.2 205)">1</text>
<text x="163.7" y="205" transform="rotate(-90 163.7 205)">3</text>
<text x="167.2" y="205" transform="rotate(-90 167.2 205)">5</text>
<text x="170.7" y="205" transform="rotate(-90 170.7 205)">7</text>
<text x="174.3" y="205" transform="rotate(-90 174.3 205)">9</text>
<text x="177.8" y="207.1" transform="rotate(-90 177.8 207.1)">11</text>
<text x="325.8" y="204.4">13</text>
<text x="325.8" y="208">15</text>
<text x="332.3" y="205.8">13</text>
<text x="332.3" y="209.4">15</text>
<text x="341" y="205.8">14</text>
<text x="341" y="209.4">16</text>
<text x="347.5" y="204.4">14</text>
<text x="347.5" y="208">16</text>
<text x="325.8" y="211.5">17</text>
<text x="325.8" y="215">19</text>
<text x="332.3" y="212.9">17</text>
<text x="341" y="212.9">18</text>
<text x="347.5" y="211.5">18</text>
<text x="347.5" y="215">20</text>
<text x="325.8" y="218.5">21</text>
<text x="332.3" y="216.4">19</text>
<text x="332.3" y="220">21</text>
<text x="341" y="216.4">20</text>
<text x="341" y="220">22</text>
<text x="347.5" y="218.5">22</text>
<text x="325.8" y="222.1">23</text>
<text x="325.8" y="225.6">25</text>
<text x="332.3" y="223.5">23</text>
<text x="332.3" y="227">25</text>
<text x="341" y="223.5">24</text>
<text x="341" y="227">26</text>
<text x="347.5" y="222.1">24</text>
<text x="347.5" y="225.6">26</text>
<text x="325.8" y="229.1">27</text>
<text x="325.8" y="232.7">29</text>
<text x="332.3" y="230.5">27</text>
<text x="341" y="230.5">28</text>
<text x="347.5" y="229.1">28</text>
<text x="347.5" y="232.7">30</text>
<text x="325.8" y="236.2">31</text>
<text x="325.8" y="239.7">33</text>
<text x="332.3" y="234.1">29</text>
<text x="332.3" y="237.6">31</text>
<text x="341" y="234.1">30</text>
<text x="341" y="237.6">32</text>
<text x="347.5" y="236.2">32</text>
<text x="347.5" y="239.7">34</text>
<text x="325.8" y="243.2">35</text>
<text x="332.3" y="241.1">33</text>
<text x="332.3" y="244.7">35</text>
<text x="341" y="241.1">34</text>
<text x="341" y="244.7">36</text>
<text x="347.5" y="243.2">36</text>
</g>
<g font-size="3.2">
<text x="99.8" y="65.7" transform="rotate(-90 99.8 65.7)">2</text>
<text x="103.4" y="65.7" transform="rotate(-90 103.4 65.7)">4</text>
<text x="106.9" y="65.7" transform="rotate(-90 106.9 65.7)">6</text>
<text x="110.4" y="65.7" transform="rotate(-90 110.4 65.7)">8</text>
<text x="228.6" y="65.7" transform="rotate(-90 228.6 65.7)">2</text>
<text x="232.1" y="65.7" transform="rotate(-90 232.1 65.7)">4</text>
<text x="235.7" y="65.7" transform="rotate(-90 235.7 65.7)">6</text>
<text x="239.2" y="65.7" transform="rotate(-90 239.2 65.7)">8</text>
<text x="99.8" y="74.3" transform="rotate(-90 99.8 74.3)">1</text>
<text x="103.4" y="74.3" transform="rotate(-90 103.4 74.3)">3</text>
<text x="106.9" y="74.3" transform="rotate(-90 106.9 74.3)">5</text>
<text x="110.4" y="74.3" transform="rotate(-90 110.4 74.3)">7</text>
<text x="228.6" y="74.3" transform="rotate(-90 228.6 74.3)">1</text>
<text x="232.1" y="74.3" transform="rotate(-90 232.1 74.3)">3</text>
<text x="235.7" y="74.3" transform="rotate(-90 235.7 74.3)">5</text>
<text x="239.2" y="74.3" transform="rotate(-90 239.2 74.3)">7</text>
<text x="331.6" y="160">1</text>
<text x="331.6" y="167">3</text>
<text x="331.6" y="163.5">2</text>
<text x="92.8" y="189.2" transform="rotate(-90 92.8 189.2)">2</text>
<text x="96.3" y="189.2" transform="rotate(-90 96.3 189.2)">4</text>
<text x="99.8" y="189.2" transform="rotate(-90 99.8 189.2)">6</text>
<text x="103.4" y="189.2" transform="rotate(-90 103.4 189.2)">8</text>
<text x="226.8" y="187.4" transform="rotate(-90 226.8 187.4)">2</text>
<text x="230.4" y="187.4" transform="rotate(-90 230.4 187.4)">4</text>
<text x="233.9" y="187.4" transform="rotate(-90 233.9 187.4)">6</text>
<text x="237.4" y="187.4" transform="rotate(-90 237.4 187.4)">8</text>
<text x="92.8" y="197.7" transform="rotate(-90 92.8 197.7)">1</text>
<text x="96.3" y="197.7" transform="rotate(-90 96.3 197.7)">3</text>
<text x="99.8" y="197.7" transform="rotate(-90 99.8 197.7)">5</text>
<text x="103.4" y="197.7" transform="rotate(-90 103.4 197.7)">7</text>
<text x="226.8" y="196" transform="rotate(-90 226.8 196)">1</text>
<text x="230.4" y="196" transform="rotate(-90 230.4 196)">3</text>
<text x="233.9" y="196" transform="rotate(-90 233.9 196)">5</text>
<text x="237.4" y="196" transform="rotate(-90 237.4 196)">7</text>
</g>
</svg>
